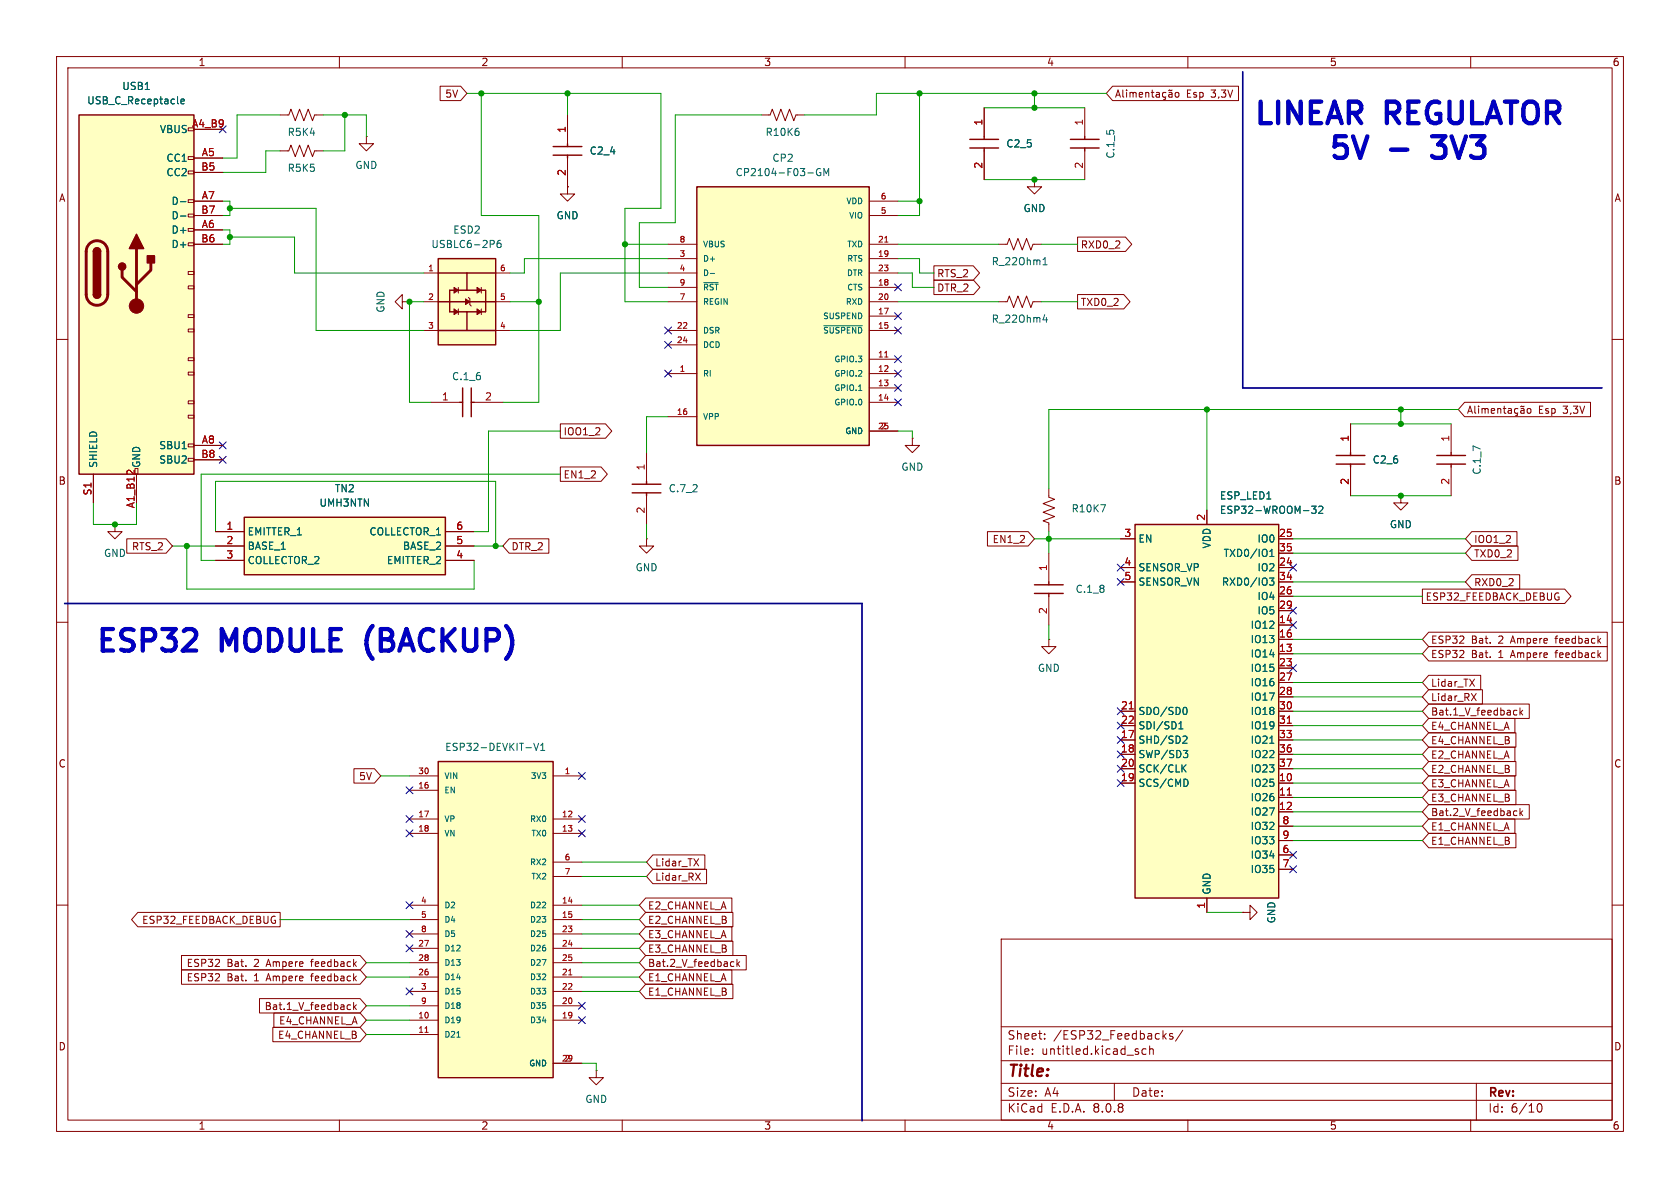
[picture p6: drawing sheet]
<svg xmlns="http://www.w3.org/2000/svg" width="297mm" height="210mm" viewBox="0 0 297 210" stroke-linecap="round" stroke-linejoin="round" font-family="sans-serif">
<g fill="none" stroke="#840000" stroke-width=".18">
<path d="M10 10h277v190h-277zM12 12h273v186h-273zM60 10v2M110 10v2M160 10v2M174 19.1v5M210 10v2M260 10v2M49.5 26.7h1.6l.3-1 .8 2 .8-2 .7 2 .8-2 .7 2 .4-1h1.5M134.6 20.3h1.5l.4-1 .8 2 .7-2 .8 2 .8-2 .7 2 .4-1h1.5M174 26.7v5.1M182.9 31.8v1.2h1.2l-1.2 1.3-1.3-1.3h1.3"/>
<path d="M182.9 31.8h.1M176.5 43.2h1.6l.3-1 .8 2 .8-2 .7 2 .8-2 .7 2 .4-1h1.5M176.5 53.3h1.6l.3-1 .8 2.1 .8-2.1 .7 2.1 .8-2.1 .7 2.1 .4-1.1h1.5M10 60h2M285 60h2M10 110h2M285 110h2M10 160h2M177 166h108v32h-108zM219.7 161.3h1.3v-1.3l1.2 1.3-1.2 1.3v-1.3M219.7 161.3h.1M285 160h2"/>
<path d="M60 198v2M110 198v2M160 198v2M177 194.5h108M177 191.5h108M177 187.5h108M177 181.5h108M182.5 186.3v.1M182.5 185.5v.1M184.7 183.6v.1M184.7 182.8v.1M197 191.5v3"/>
<path d="M201.2 186v.3M202.6 185.5l-.4-.1-.3 .3v.4l.1 .2h.6M203.2 185.5l.3-.1 .3 .1 .1 .9M203.2 184.9v1.5M205.7 183.1l.5 .6M206.2 182.7l-.6 .6M207.3 182.8l-.3-.1-.3 .2 .1 .2 .5 .2v.3h-.6M209.1 182.1l-1.3 2M210 198v2M260 198v2M261 191.5v6.5M271.7 195.7l.2-.5 .2-.1a.81 .81 0 0 1 .6 .6 .81 .81 0 0 1-.3 .8h-.4l-.3-.5"/>
</g>
<path d="M171.4 24.6h5.1M171.4 26.2h5.1M174 24.1v.5M174 26.2v.5" fill="none" stroke="#840000" stroke-width=".25"/>
<path d="M141.2 23.2l.1 .2-.1 .5M184.4 46.8h.7M184.4 56.5h.8M184.5 45.8l.3-.3v1.3M185 56.1v.9" fill="none" stroke="#006464" stroke-width=".18"/>
<path d="M123.2 33h30.5v45.7h-30.5z" fill="#ffffc2"/>
<path d="M97.8 25.9h5.1M97.8 27.4h5.1M100.3 25.4v.5M100.3 27.4v.5M123.2 33h30.5v45.7h-30.5z" fill="none" stroke="#840000" stroke-width=".25"/>
<g fill="none" stroke="#840000" stroke-width=".18">
<path d="M100.3 33v1.3h1.3l-1.3 1.3-1.2-1.3h1.2M100.3 33h.1M100.3 20.3v5.1M100.3 27.9v5.1M153.7 38.1h5M153.7 35.6h5M118.1 58.4h5.1M118.1 50.8h5.1M118.1 45.7h5.1M118.1 53.3h5.1M118.1 43.2h5.1M118.1 48.3h5.1"/>
<path d="M153.7 58.4h5M153.7 55.9h5M153.7 50.8h5M153.7 45.7h5M153.7 53.3h5M153.7 43.2h5M153.7 48.3h5M118.1 66h5.1M118.1 73.7h5.1M118.1 61h5.1M153.7 66h5M153.7 63.5h5"/>
<path d="M153.7 68.6h5M153.7 71.1h5M153.7 76.2h5"/>
</g>
<path d="M156.4 42.8h.6M156.4 63.1h.6" fill="none" stroke="#a90000" stroke-width=".18"/>
<path d="M145.1 29.9a.59 .59 0 0 0-.8 .5 .59 .59 0 0 0 .8 .6v-.5h-.2M145.7 31.1v-1.3l.4 .9 .4-.9v1.3M124.4 50h2.6M125.6 48.3h.7M145.6 57.6h6.9M151.8 69h.6" fill="none" stroke="#006464" stroke-width=".18"/>
<path d="M200.7 92.7h25.4v66.1h-25.4z" fill="#ffffc2"/>
<path d="M81.3 71.1h.5M81.8 68.6v5.1M83.3 71.1h.5M83.3 68.6v5.1M200.7 92.7h25.4v66.1h-25.4z" fill="none" stroke="#840000" stroke-width=".25"/>
<g fill="none" stroke="#840000" stroke-width=".18">
<path d="M64.8 24.1v1.3h1.2l-1.2 1.3-1.3-1.3h1.3M64.8 24.1h.1M76.2 71.1h5.1M83.8 71.1h5.1M161.3 77.5v1.2h1.3l-1.3 1.3-1.3-1.3h1.3M161.3 77.5h.1M198.1 95.3h2.6M213.4 90.2v2.5M226.1 95.3h2.5M226.1 97.8h2.5M247.6 87.6v1.3h1.3l-1.3 1.3-1.2-1.3h1.2M247.6 87.6h.1"/>
<path d="M198.1 100.3h2.6M198.1 102.9h2.6M226.1 115.6h2.5M226.1 110.5h2.5M226.1 113h2.5M226.1 118.1h2.5M226.1 100.3h2.5M226.1 105.4h2.5M226.1 108h2.5M226.1 102.9h2.5M198.1 138.4h2.6M198.1 130.8h2.6"/>
<path d="M198.1 133.4h2.6M198.1 135.9h2.6M198.1 125.7h2.6M198.1 128.3h2.6M226.1 138.4h2.5M226.1 130.8h2.5M226.1 133.4h2.5M226.1 135.9h2.5M226.1 125.7h2.5M226.1 128.3h2.5M226.1 120.7h2.5M226.1 123.2h2.5"/>
<path d="M213.4 158.8v2.5M226.1 141h2.5M226.1 143.5h2.5M226.1 151.1h2.5M226.1 153.7h2.5M226.1 146.1h2.5M226.1 148.6h2.5"/>
</g>
<path d="M199.6 125.3h.8M227.6 127.9h.7M227.6 140.6h.7" fill="none" stroke="#a90000" stroke-width=".18"/>
<g fill="none" stroke="#006464" stroke-width=".18">
<path d="M224.5 98.4h.7M224.5 97.5l.3-.4v1.3M231.9 89.5h.8l-.5 .5 .4 .1v.5l-.2 .1-.5-.1M233.1 89.6l.5-.1 .3 .3-.8 .9h.8M224.4 102.2h.8l-.4 .5 .3 .1v.5l-.1 .1h-.5M208.4 128.8h.7M208.4 127.9l.4-.3v1.2M209.1 135.7l.6 .8M209.2 132.7h.8l-.4 .4 .3 .2 .1 .4-.3 .2h-.3M209.3 130.1l.4 .1 .2 .3-.8 .9h.8M209.4 125a.68 .68 0 0 1 .5 .7 .68 .68 0 0 1-.5 .6M209.7 135.2l-.8 .7"/>
<path d="M209.8 137.8l.2 .5-.2 .6M224.5 131.4h.7"/>
</g>
<path d="M14 20.3h20.3v63.5h-20.3z" fill="#ffffc2"/>
<g fill="none" stroke="#840000" stroke-width=".18">
<path d="M33.3 37.8h1v.6h-1zM33.3 35.3h1v.5h-1zM33.3 30.2h1v.5h-1zM33.3 27.7h1v.5h-1zM34.3 22.9h5.1M34.3 27.9h5.1M34.3 35.6h5.1M34.3 30.5h5.1M34.3 38.1h5.1M33.3 58.2h1v.5h-1zM33.3 55.6h1v.5h-1zM33.3 50.5h1v.6h-1z"/>
<path d="M33.3 48h1v.5h-1zM33.3 42.9h1v.5h-1zM33.3 40.4h1v.5h-1zM34.3 40.6h5.1M34.3 43.2h5.1M33.3 78.5h1v.5h-1zM33.3 73.4h1v.5h-1zM33.3 70.9h1v.5h-1zM33.3 65.8h1v.5h-1zM33.3 63.2h1v.6h-1zM34.3 78.7h5.1M16.5 83.8v5.1"/>
<path d="M23.9 82.8h.5v1h-.5zM24.1 83.8v5.1M33.3 81h1v.5h-1zM34.3 81.3h5.1M185.4 97.8v5.1M185.4 105.4v5.1"/>
</g>
<path d="M14 20.3h20.3v63.5h-20.3zM16.5 52.1a.64 .64 0 0 0 .6 .6 .64 .64 0 0 0 .7-.6M16.5 44.5a.64 .64 0 0 1 .6-.7 .64 .64 0 0 1 .7 .7M182.9 103.4h5.1M182.9 104.9h5.1M185.4 102.9v.5M185.4 104.9v.5" fill="none" stroke="#840000" stroke-width=".25"/>
<path d="M15.8 43.1a1.9 1.9 0 0 1 2.1-.4 1.9 1.9 0 0 1 1.1 1.8v7.6a1.91 1.91 0 0 1-1.9 1.9 1.91 1.91 0 0 1-1.9-1.9v-7.8l.2-.6zM21.6 47.8v1.2l2.5 2.6M24.1 43.9v10.2M26.7 46.5v1.3l-2.6 2.5" fill="none" stroke="#840000" stroke-width=".51"/>
<g fill="#840000" stroke="#840000" stroke-width=".25">
<path d="M16.5 52.1h1.3a.64 .64 0 0 1-.7 .6 .64 .64 0 0 1-.6-.6z"/>
<path d="M16.5 44.5h1.3v7.6h-1.3z"/>
<path d="M16.7 44a.64 .64 0 0 1 .7-.1 .64 .64 0 0 1 .4 .6h-1.3z"/>
<path d="M24.1 41.4l1.3 2.5h-2.5z"/>
<path d="M26 45.2h1.3v1.3h-1.3z"/>
<circle cx="21.6" cy="47.1" r=".63"/>
</g>
<circle cx="24.1" cy="54.1" r="1.27" fill="#840000" stroke="#840000" stroke-width=".18"/>
<path d="M32 17.9l.6-.1-.1-.2-.3-.1-.2 .2 .1 .6h.4M31.9 35.7h1M31.9 38.2h1" fill="none" stroke="#006464" stroke-width=".18"/>
<path d="M77.5 45.7h10.1v15.3h-10.1z" fill="#ffffc2"/>
<path d="M77.5 45.7h10.1v15.3h-10.1zM77.5 58.4h10.1M77.5 48.3h10.1M77.5 53.3h10.1M79.5 51.3h6.4v3.8h-6.4zM82.5 48.3v3M82.5 55.1v3.3" fill="none" stroke="#840000" stroke-width=".25"/>
<g fill="none" stroke="#840000" stroke-width=".18">
<path d="M74.9 48.3h2.6M74.9 53.3h2.6M74.9 58.4h2.6M81 50.8v1M81 54.6v1M82.8 52.6l.3 .2v1l.2 .3M85.1 50.8v1M85.1 54.6v1M87.6 48.3h2.6M87.6 53.3h2.6M87.6 58.4h2.6M20.3 92.7v1.3h1.3l-1.3 1.3-1.3-1.3h1.3"/>
<path d="M20.3 92.7h.1"/>
</g>
<g fill="#840000" stroke="#840000" stroke-width=".18">
<path d="M80.3 54.6l.7 .5-.7 .5z"/>
<path d="M80.3 50.8l.7 .5-.7 .5z"/>
<path d="M82.3 52.8l.8 .5-.8 .5z"/>
<path d="M84.3 54.6l.8 .5-.8 .5z"/>
<path d="M84.3 50.8l.8 .5-.8 .5z"/>
</g>
<path d="M87.3 42.6l.1 .1-.1 .4M88.5 42.5l-.4 .1a.86 .86 0 0 0 0 1.2l.4-.2 .1-.4-.2-.2h-.4l-.1 .2" fill="none" stroke="#006464" stroke-width=".18"/>
<path d="M43.2 91.4h35.5v10.2h-35.5z" fill="#ffffc2"/>
<path d="M189.2 24.6h5.1M189.2 26.2h5.1M191.8 24.1v.5M191.8 26.2v.5M43.2 91.4h35.5v10.2h-35.5zM111.8 85.6h5M111.8 87.1h5M114.3 85.1v.5M114.3 87.1v.5" fill="none" stroke="#840000" stroke-width=".25"/>
<g fill="none" stroke="#840000" stroke-width=".18">
<path d="M191.8 19.1v5M49.5 20.3h1.6l.3-1 .8 2 .8-2 .7 2 .8-2 .7 2 .4-1h1.5M191.8 26.7v5.1M71.1 53.3v-1.2l-1.3 1.2 1.3 1.3v-1.3h1.3M72.4 53.3h.1M38.1 94h5.1M38.1 96.5h5.1M38.1 99.1h5.1M78.7 94h5.1M78.7 96.5h5.1M78.7 99.1h5.1M114.3 95.3v1.2h1.3l-1.3 1.3-1.3-1.3h1.3"/>
<path d="M114.3 95.3h.1M114.3 80v5.1M114.3 87.6v5.1M185.4 86.4v1.5l1 .4-2 .7 2 .8-2 .8 2 .7-2 .8 1 .4v1.5M185.4 113v1.3h1.3l-1.3 1.3-1.3-1.3h1.3M185.4 113h.1"/>
</g>
<path d="M194.6 89.2h.8l-.5 1.3" fill="none" stroke="#006464" stroke-width=".18"/>
<path d="M77.5 134.6h20.3v55.9h-20.3z" fill="#ffffc2"/>
<path d="M236.2 80.5h5.1M236.2 82h5.1M238.8 80v.5M238.8 82v.6M254 80.5h5.1M254 82h5.1M256.5 80v.5M256.5 82v.6M77.5 134.6h20.3v55.9h-20.3z" fill="none" stroke="#840000" stroke-width=".25"/>
<g fill="none" stroke="#840000" stroke-width=".18">
<path d="M77.8 15.2h3.6l1.1 1.3-1.1 1.3h-3.6zM174 19.1v5M196.7 15.2h22.2v2.6h-22.2l-1.1-1.3zM197.2 17.2l.5-1.3 .4 1.3M197.4 16.8h.6M198.5 15.9v1.1l.2 .2M199.2 15.9v.1M199.2 16.3v.9M199.8 16.3v.9M199.8 16.5l.3-.2 .2 .2M200.3 16.5l.2-.2 .3 .1 .1 .8M200.3 16.5v.7"/>
<path d="M201.4 16.8l.6-.2-.1-.2-.3-.1-.2 .2 .1 .6h.4M202.6 16.5l.1-.2 .3 .1 .1 .8M202.6 16.3v.9M203.5 16.3h.5M203.7 15.9v1.1l.3 .2M204.4 16.4h.5l.1 .8M205 16.6l-.5 .1-.1 .2 .1 .3 .5-.1M205.9 17.2l.2 .2-.1 .1-.3 .1M206.1 16.4l-.3-.1-.3 .3 .1 .5h.5M206.7 16.4h.4l.1 .8M207.2 16.6l-.4 .1-.2 .2 .2 .3 .4-.1M207.2 15.9l-.6 .1"/>
<path d="M207.8 16.5l.2-.2 .4 .2v.4l-.1 .2-.3 .1-.2-.1zM214.1 15.9h.8l-.4 .5 .3 .1v.6l-.2 .1-.5-.1M215.5 17.1l-.1 .3M215.9 15.9h.8l-.4 .5 .3 .1v.6l-.1 .1-.6-.1M217.1 15.9l.4 1.3 .4-1.3M34.3 22.9h5.1M34.3 27.9h5.1M34.3 35.6h5.1M34.3 30.5h5.1M34.3 38.1h5.1M100.3 33h.1M100.3 20.3v5.1"/>
<path d="M100.3 27.9v5.1M174 26.7v5.1M182.9 31.8h.1M34.3 40.6h5.1M34.3 43.2h5.1M165.1 47h7l1.1 1.3-1.1 1.2h-7zM165.1 49.5h7l1.1 1.3-1.1 1.3h-7zM190.5 52.1h8.2l1.1 1.2-1.1 1.3h-8.2zM190.5 41.9h8.5l1.1 1.3-1.1 1.3h-8.5zM34.3 78.7h5.1M99.1 74.9h7.9l1.2 1.3-1.2 1.3h-7.9zM238.8 74.9v5.1"/>
<path d="M256.5 74.9v5.1M258.9 71.1h22.3v2.6h-22.3l-1.1-1.3zM259.5 73.1l.4-1.3 .4 1.3M259.6 72.7h.6M260.7 71.8v1.1l.2 .2M261.4 71.8v.1M261.4 72.2v.9M262 72.2v.9M262 72.3l.4-.1 .1 .2M262.5 72.4l.2-.2 .3 .1 .1 .8M262.5 72.4v.7M263.6 72.6l.6-.1v-.2l-.4-.1-.2 .2 .1 .6h.5"/>
<path d="M264.8 72.3l.2-.1 .3 .1v.8M264.8 72.2v.9M265.7 72.2h.5M265.9 71.8v1.1l.3 .2M266.7 72.3h.4l.1 .8M267.2 72.5l-.4 .1-.2 .2 .2 .3 .4-.1M268.1 73.1l.2 .2-.1 .1-.3 .1M268.3 72.3l-.3-.1-.3 .3 .2 .5h.4M268.9 72.3h.5v.8M269.4 72.5l-.4 .1-.2 .2 .2 .3 .4-.1M269.4 71.8l-.6 .1M270 72.3l.2-.1 .4 .1v.5l-.1 .2-.3 .1-.2-.2z"/>
<path d="M276.3 71.8h.8l-.4 .5 .4 .1v.5l-.2 .2-.6-.2M277.7 73l-.1 .2M278.1 71.8h.8l-.4 .5 .4 .1v.5l-.2 .2-.6-.2M279.3 71.8l.4 1.3 .4-1.3M16.5 83.8v5.1M22.4 95.2h7l1.1 1.3-1.1 1.3h-7zM24.1 83.8v5.1M34.3 81.3h5.1M38.1 94h5.1M38.1 96.5h5.1M38.1 99.1h5.1M78.7 94h5.1"/>
<path d="M78.7 96.5h5.1M78.7 99.1h5.1M90 95.2h7v2.6h-7l-1.1-1.3zM99.1 82.5h7.2l1.1 1.3-1.1 1.3h-7.2zM174.6 94h7.2l1.1 1.3-1.1 1.2h-7.2zM198.1 95.3h2.6M213.4 90.2v2.5M226.1 95.3h2.5M226.1 97.8h2.5M238.8 82.6v5M247.6 87.6h.1M256.5 82.6v5"/>
<path d="M260.2 96.5h8.2v2.6h-8.2l-1.1-1.3zM260.2 94h8v2.5h-8l-1.1-1.2zM198.1 100.3h2.6M198.1 102.9h2.6M226.1 115.6h2.5M226.1 110.5h2.5M226.1 113h2.5M226.1 118.1h2.5M226.1 100.3h2.5M226.1 105.4h2.5M226.1 108h2.5M226.1 102.9h2.5"/>
<path d="M251.5 104.1h25.1l1.1 1.3-1.1 1.3h-25.1zM252.6 114.3h31.5v2.5h-31.5l-1.1-1.2zM252.6 119.4h9.2v2.5h-9.2l-1.1-1.2zM252.6 111.8h31.5v2.5h-31.5l-1.1-1.3zM260.2 101.6h8.5v2.5h-8.5l-1.1-1.2zM62.6 135.9h3.6l1.1 1.3-1.1 1.2h-3.6zM72.4 137.2h5.1M72.4 139.7h5.1M97.8 137.2h5.1M198.1 138.4h2.6M198.1 130.8h2.6M198.1 133.4h2.6"/>
<path d="M198.1 135.9h2.6M198.1 125.7h2.6M198.1 128.3h2.6M226.1 138.4h2.5M226.1 130.8h2.5M226.1 133.4h2.5M226.1 135.9h2.5M226.1 125.7h2.5M226.1 128.3h2.5M226.1 120.7h2.5M226.1 123.2h2.5M252.6 132.1h15.2v2.5h-15.2l-1.1-1.2z"/>
<path d="M252.6 129.5h15.4v2.6h-15.4l-1.1-1.3zM252.6 127h15.2v2.5h-15.2l-1.1-1.2zM252.6 121.9h9.5v2.6h-9.5l-1.1-1.3zM252.6 124.5h17.8v2.5h-17.8l-1.1-1.3zM252.6 137.2h15.2v2.5h-15.2l-1.1-1.3zM252.6 139.7h15.4v2.5h-15.4l-1.1-1.2zM252.6 134.6h15.4v2.6h-15.4l-1.1-1.3zM259.8 120.1l.9 1.2M260.1 122.6l.9 1.3M260.7 120.1l-.9 1.2M261 122.6l-.9 1.3M267.8 125.6h.4"/>
<path d="M268.2 126.3l-.4 .1M268.7 125.1v1.3M268.8 125.9l.4 .5M269.2 125.6l-.5 .4M72.4 144.8h5.1M72.4 147.3h5.1M97.8 144.8h5.1M97.8 147.3h5.1M97.8 152.4h5.1M97.8 154.9h5.1M114.1 158.7h15.3v2.6h-15.3l-1.1-1.3zM115.4 153.7h9.5v2.5h-9.5l-1.1-1.3z"/>
<path d="M115.4 151.1h9.2v2.6h-9.2l-1.1-1.3zM122.7 151.8l.8 1.3M123 154.3l.8 1.3M123.5 151.8l-.8 1.3M123.8 154.3l-.8 1.3M213.4 158.8v2.5M226.1 141h2.5M226.1 143.5h2.5M226.1 151.1h2.5M226.1 153.7h2.5M226.1 146.1h2.5M226.1 148.6h2.5"/>
<path d="M252.6 144.8h15.2v2.5h-15.2l-1.1-1.2zM252.6 147.3h15.4v2.6h-15.4l-1.1-1.3zM252.6 142.2h17.8v2.6h-17.8l-1.1-1.3zM267.8 143.3l.4 .1M268.2 144.1l-.4 .1M268.7 142.9v1.3M268.8 143.7l.4 .5M269.2 143.3l-.5 .5M24.4 161.3h25.1v2.5h-25.1l-1.1-1.2zM32.1 171.4h31.6l1.1 1.3-1.1 1.3h-31.6zM32.1 168.9h31.6l1.1 1.3-1.1 1.3h-31.6zM45.9 176.5h17.8l1.1 1.3-1.1 1.3h-17.8z"/>
<path d="M48.4 179.1h15.3l1.1 1.2-1.1 1.3h-15.3zM61.6 177.6l.4 .1M62 178.4l-.4 .1M62.5 177.2v1.3M62.6 178l.4 .5M63 177.6l-.5 .5M72.4 160h5.1M72.4 162.6h5.1M72.4 177.8h5.1M72.4 172.7h5.1M72.4 175.3h5.1M72.4 165.1h5.1"/>
<path d="M72.4 167.6h5.1M72.4 170.2h5.1M97.8 160h5.1M97.8 162.6h5.1M97.8 177.8h5.1M97.8 172.7h5.1M97.8 175.3h5.1M97.8 165.1h5.1M97.8 167.6h5.1M97.8 170.2h5.1M114.1 166.4h15.5v2.5h-15.5l-1.1-1.3zM114.1 171.4h15.3v2.6h-15.3l-1.1-1.3z"/>
<path d="M114.1 174h15.5v2.5h-15.5l-1.1-1.2zM114.1 168.9h17.8v2.6h-17.8l-1.1-1.3zM114.1 163.8h15.3v2.6h-15.3l-1.1-1.3zM114.1 161.3h15.5v2.5h-15.5l-1.1-1.2zM129.4 170l.3 .1M129.7 170.8l-.3 .1M130.3 169.6v1.3M130.4 170.4l.4 .5M130.8 170l-.5 .5M219.7 161.3h.1M48.2 181.6h15.5l1.1 1.3-1.1 1.3h-15.5zM72.4 180.3h5.1"/>
<path d="M72.4 182.9h5.1M97.8 180.3h5.1M97.8 188h5.1M105.4 189.2v1.3h1.3l-1.3 1.3-1.3-1.3h1.3M105.4 189.2h.1"/>
</g>
<g fill="none" stroke="#006464" stroke-width=".18">
<path d="M32 17.9l.6-.1-.1-.2-.3-.1-.2 .2 .1 .6h.4M31.9 35.7h1M31.9 38.2h1M224.5 98.4h.7M224.5 97.5l.3-.4v1.3M231.9 89.5h.8l-.5 .5 .4 .1v.5l-.2 .1-.5-.1M233.1 89.6l.5-.1 .3 .3-.8 .9h.8M224.4 102.2h.8l-.4 .5 .3 .1v.5l-.1 .1h-.5M94.4 131.4l.4 1.3 .4-1.3M95.6 132.7h.7M95.6 131.8l.3-.4v1.3M208.4 128.8h.7"/>
<path d="M208.4 127.9l.4-.3v1.2M209.1 135.7l.6 .8M209.2 132.7h.8l-.4 .4 .3 .2 .1 .4-.3 .2h-.3M209.3 130.1l.4 .1 .2 .3-.8 .9h.8M209.4 125a.68 .68 0 0 1 .5 .7 .68 .68 0 0 1-.5 .6M209.7 135.2l-.8 .7M209.8 137.8l.2 .5-.2 .6M224.5 131.4h.7M80.8 183.3h.5"/>
</g>
<path d="M199.6 125.3h.8M227.6 127.9h.7M227.6 140.6h.7M100.5 172.3h.6M75.1 182.5h.6" fill="none" stroke="#a90000" stroke-width=".18"/>
<path d="M245.9 26.5h2.9M253.2 27.5l.1 .2M32.3 115h2.4M34.5 111.6l.2 .3-.2 .9" fill="none" stroke="#0000c2" stroke-width=".76"/>
<path d="M219.7 12.7v55.9h63.5M11.4 106.7h141v91.4" fill="none" stroke="#000084" stroke-width=".3"/>
<g fill="none" stroke="#009600" stroke-width=".18">
<path d="M82.5 16.5h34.3v20.3h-6.3v16.5h7.6M85.1 16.5v21.6h10.1v33h-6.3M100.3 16.5v3.8M162.6 16.5v21.6h-3.9M174 19.1h17.8M182.9 16.5v2.6M195.6 16.5h-40.7v3.8h-12.7M39.4 35.6h1.2v2.5h-1.2M40.6 36.8h15.3v21.6h19M49.5 26.7h-2.5v3.8h-7.6M49.5 20.3h-7.6v7.6h-2.5M57.1 20.3h7.7v3.8"/>
<path d="M61 20.3v6.4h-3.9M134.6 20.3h-15.2v19.1h-6.4v11.4h5.1M158.7 35.6h3.9M174 31.8h17.8M39.4 40.6h1.2v2.6h-1.2M40.6 41.9h11.5v6.4h22.8M74.9 53.3h-2.5v17.8h3.8M90.2 53.3h5M110.5 43.2h7.6M118.1 48.3h-19v10.1h-8.9M118.1 45.7h-25.4v2.6h-2.5M158.7 43.2h17.8"/>
<path d="M158.7 48.3h2.6v2.5h3.8M158.7 45.7h3.9v2.6h2.5M158.7 53.3h17.8M184.1 43.2h6.4M184.1 53.3h6.4M99.1 76.2h-12.7v17.8h-2.6M118.1 73.7h-3.8v6.3M158.7 76.2h2.6v1.3M213.4 72.4v17.8M238.8 74.9h17.7M247.6 72.4v2.5M257.8 72.4h-72.4v14"/>
<path d="M16.5 88.9v3.8h7.6v-3.8M30.5 96.5h7.6M33 96.5v7.6h50.8v-5M38.1 94v-8.9h49.5v11.4M83.8 96.5h5.1M99.1 83.8h-63.5v15.3h2.5M114.3 92.7v2.6M182.9 95.3h15.2M185.4 94v3.8M228.6 95.3h30.5M228.6 97.8h30.5M238.8 87.6h17.7"/>
<path d="M185.4 110.5v2.5M228.6 105.4h22.9M228.6 102.9h30.5M228.6 115.6h22.9M228.6 113h22.9M67.3 137.2h5.1M228.6 135.9h22.9M228.6 133.4h22.9M228.6 125.7h22.9M228.6 130.8h22.9M228.6 128.3h22.9M228.6 138.4h22.9"/>
<path d="M228.6 123.2h22.9M228.6 120.7h22.9M102.9 154.9h11.4M102.9 152.4h11.4M228.6 148.6h22.9M228.6 146.1h22.9M228.6 141h22.9M228.6 143.5h22.9M49.5 162.6h22.9M64.8 172.7h7.6M64.8 177.8h7.6M64.8 170.2h7.6"/>
<path d="M102.9 165.1h10.1M102.9 160h10.1M102.9 162.6h10.1M102.9 172.7h10.1M102.9 175.3h10.1M102.9 170.2h10.1M102.9 167.6h10.1M213.4 161.3h6.3M64.8 182.9h7.6M64.8 180.3h7.6M102.9 188h2.5v1.2"/>
</g>
<g fill="none" stroke="#000084" stroke-width=".18">
<path d="M38.8 22.3l1.2 1.2M40 22.3l-1.2 1.2M117.5 57.8l1.2 1.2M118.7 57.8l-1.2 1.2M158.1 57.8l1.3 1.2M158.1 55.3l1.3 1.2M158.1 50.2l1.3 1.2M159.4 57.8l-1.3 1.2M159.4 55.3l-1.3 1.2M159.4 50.2l-1.3 1.2M38.8 78.1l1.2 1.2M40 78.1l-1.2 1.2"/>
<path d="M117.5 65.4l1.2 1.2M117.5 60.4l1.2 1.2M118.7 65.4l-1.2 1.2M118.7 60.4l-1.2 1.2M158.1 70.5l1.3 1.2M158.1 62.9l1.3 1.2M158.1 68l1.3 1.2M158.1 65.4l1.3 1.2M159.4 70.5l-1.3 1.2M159.4 62.9l-1.3 1.2M159.4 68l-1.3 1.2M159.4 65.4l-1.3 1.2"/>
<path d="M38.8 80.7l1.2 1.2M40 80.7l-1.2 1.2M197.5 99.7l1.2 1.2M198.7 99.7l-1.2 1.2M228 99.7l1.2 1.2M229.2 99.7l-1.2 1.2M197.5 102.3l1.2 1.2M198.7 102.3l-1.2 1.2M228 107.3l1.2 1.3M228 109.9l1.2 1.2M228 117.5l1.2 1.2M229.2 107.3l-1.2 1.3"/>
<path d="M229.2 109.9l-1.2 1.2M229.2 117.5l-1.2 1.2M71.8 139.1l1.2 1.2M73 139.1l-1.2 1.2M102.3 136.6l1.2 1.2M103.5 136.6l-1.2 1.2M197.5 125.1l1.2 1.2M197.5 130.2l1.2 1.2M197.5 137.8l1.2 1.2M197.5 127.7l1.2 1.2M197.5 132.7l1.2 1.3M197.5 135.3l1.2 1.2"/>
<path d="M198.7 137.8l-1.2 1.2M198.7 130.2l-1.2 1.2M198.7 125.1l-1.2 1.2M198.7 127.7l-1.2 1.2M198.7 132.7l-1.2 1.3M198.7 135.3l-1.2 1.2M71.8 144.2l1.2 1.2M71.8 146.7l1.2 1.2M71.8 159.4l1.2 1.2M73 144.2l-1.2 1.2M73 146.7l-1.2 1.2M73 159.4l-1.2 1.2"/>
<path d="M102.3 146.7l1.2 1.2M102.3 144.2l1.2 1.2M103.5 146.7l-1.2 1.2M103.5 144.2l-1.2 1.2M228 153.1l1.2 1.2M228 150.5l1.2 1.2M229.2 153.1l-1.2 1.2M229.2 150.5l-1.2 1.2M71.8 167l1.2 1.2M71.8 164.5l1.2 1.2M71.8 174.7l1.2 1.2M73 167l-1.2 1.2"/>
<path d="M73 164.5l-1.2 1.2M73 174.7l-1.2 1.2M102.3 179.7l1.2 1.2M102.3 177.2l1.2 1.2M103.5 179.7l-1.2 1.2M103.5 177.2l-1.2 1.2"/>
</g>
<g fill="#009600" stroke="#009600" stroke-width=".18">
<circle cx="33" cy="96.5" r=".46"/>
<circle cx="20.3" cy="92.7" r=".46"/>
<circle cx="87.6" cy="96.5" r=".46"/>
<circle cx="182.9" cy="19.1" r=".46"/>
<circle cx="182.9" cy="16.5" r=".46"/>
<circle cx="182.9" cy="31.8" r=".46"/>
<circle cx="213.4" cy="72.4" r=".46"/>
<circle cx="185.4" cy="95.3" r=".46"/>
<circle cx="40.6" cy="36.8" r=".46"/>
<circle cx="40.6" cy="41.9" r=".46"/>
<circle cx="100.3" cy="16.5" r=".46"/>
<circle cx="85.1" cy="16.5" r=".46"/>
<circle cx="95.2" cy="53.3" r=".46"/>
<circle cx="110.5" cy="43.2" r=".46"/>
<circle cx="72.4" cy="53.3" r=".46"/>
<circle cx="61" cy="20.3" r=".46"/>
<circle cx="162.6" cy="35.6" r=".46"/>
<circle cx="162.6" cy="16.5" r=".46"/>
<circle cx="247.6" cy="72.4" r=".46"/>
<circle cx="247.6" cy="74.9" r=".46"/>
<circle cx="247.6" cy="87.6" r=".46"/>
</g>
<g font-size="5.3" fill="#0000c2">
<text x="221.2" y="23.1">LINEAR</text>
<text x="245" y="23.1">REGULATOR</text>
<text x="234.4" y="29.2">5V</text>
<text x="254.9" y="29.2">3V3</text>
<text x="16.5" y="116.3">ESP32</text>
<text x="39.1" y="116.3">MODULE</text>
<text x="66.2" y="116.3">(BACKUP)</text>
</g>
<text font-size="2.8" fill="#840000" x="178" y="190.9">Title:</text>
<g font-size="2.1" fill="#840000">
<text x="178" y="184">Sheet:</text>
<text x="186.2" y="184">/ESP32_Feedbacks/</text>
<text x="178" y="186.7">File:</text>
<text x="184.1" y="186.7">untitled.kicad_sch</text>
<text x="178" y="196.9">KiCad</text>
<text x="178" y="194.1">Size:</text>
<text x="184.7" y="194.1">A4</text>
<text x="185.7" y="196.9">E.D.A.</text>
<text x="193.3" y="196.9">8.0.8</text>
<text x="200" y="194.1">Date:</text>
<text x="263" y="194.3">Rev:</text>
<text x="263" y="196.9">Id:</text>
<text x="267.1" y="196.9">6/10</text>
</g>
<g font-size="1.8" fill="#840000">
<text x="35" y="11.9">1</text>
<text x="85" y="11.9">2</text>
<text x="135" y="11.9">3</text>
<text x="185" y="11.9">4</text>
<text x="235" y="11.9">5</text>
<text x="285" y="11.9">6</text>
<text x="78.6" y="17.5">5V</text>
<text x="209.7" y="17.5">Esp</text>
<text x="10.3" y="35.9">A</text>
<text x="285.3" y="35.9">A</text>
<text x="191" y="44.1">RXD0_2</text>
<text x="165.6" y="49.2">RTS_2</text>
<text x="165.6" y="51.8">DTR_2</text>
<text x="191" y="54.3">TXD0_2</text>
<text x="99.5" y="77.2">IOO1_2</text>
<text x="272" y="73.3">Esp</text>
<text x="10.3" y="85.9">B</text>
<text x="99.5" y="84.8">EN1_2</text>
<text x="285.3" y="85.9">B</text>
<text x="23.2" y="97.5">RTS_2</text>
<text x="90.3" y="97.5">DTR_2</text>
<text x="175.4" y="96.2">EN1_2</text>
<text x="260.5" y="98.7">TXD0_2</text>
<text x="260.5" y="96.2">IOO1_2</text>
<text x="251.9" y="106.4">ESP32_FEEDBACK_DEBUG</text>
<text x="260.5" y="103.8">RXD0_2</text>
<text x="252.9" y="114">ESP32</text>
<text x="260.1" y="114">Bat.</text>
<text x="265" y="114">2</text>
<text x="267.4" y="114">Ampere</text>
<text x="275.5" y="114">feedback</text>
<text x="252.9" y="116.5">ESP32</text>
<text x="260.1" y="116.5">Bat.</text>
<text x="265" y="116.5">1</text>
<text x="267.4" y="116.5">Ampere</text>
<text x="275.5" y="116.5">feedback</text>
<text x="252.9" y="124.1">Lidar_RX</text>
<text x="252.9" y="121.6">Lidar_TX</text>
<text x="252.9" y="131.8">E4_CHANNEL_B</text>
<text x="252.9" y="129.2">E4_CHANNEL_A</text>
<text x="252.9" y="126.7">Bat.1_V_feedback</text>
<text x="10.3" y="135.9">C</text>
<text x="252.9" y="134.3">E2_CHANNEL_A</text>
<text x="252.9" y="136.8">E2_CHANNEL_B</text>
<text x="285.3" y="135.9">C</text>
<text x="63.4" y="138.1">5V</text>
<text x="252.9" y="139.4">E3_CHANNEL_A</text>
<text x="252.9" y="141.9">E3_CHANNEL_B</text>
<text x="252.9" y="147">E1_CHANNEL_A</text>
<text x="252.9" y="149.5">E1_CHANNEL_B</text>
<text x="252.9" y="144.5">Bat.2_V_feedback</text>
<text x="115.7" y="155.9">Lidar_RX</text>
<text x="115.7" y="153.4">Lidar_TX</text>
<text x="114.5" y="161">E2_CHANNEL_A</text>
<text x="25" y="163.5">ESP32_FEEDBACK_DEBUG</text>
<text x="114.5" y="166.1">E3_CHANNEL_A</text>
<text x="114.5" y="163.5">E2_CHANNEL_B</text>
<text x="32.9" y="173.7">ESP32</text>
<text x="32.9" y="171.1">ESP32</text>
<text x="40.1" y="173.7">Bat.</text>
<text x="40.1" y="171.1">Bat.</text>
<text x="45" y="173.7">1</text>
<text x="45" y="171.1">2</text>
<text x="47.4" y="173.7">Ampere</text>
<text x="47.4" y="171.1">Ampere</text>
<text x="55.5" y="173.7">feedback</text>
<text x="55.5" y="171.1">feedback</text>
<text x="114.5" y="168.6">E3_CHANNEL_B</text>
<text x="114.5" y="173.7">E1_CHANNEL_A</text>
<text x="114.5" y="171.1">Bat.2_V_feedback</text>
<text x="46.7" y="178.8">Bat.1_V_feedback</text>
<text x="114.5" y="176.2">E1_CHANNEL_B</text>
<text x="10.3" y="185.9">D</text>
<text x="49" y="183.8">E4_CHANNEL_B</text>
<text x="49.2" y="181.3">E4_CHANNEL_A</text>
<text x="285.3" y="185.9">D</text>
<text x="35" y="199.9">1</text>
<text x="85" y="199.9">2</text>
<text x="135" y="199.9">3</text>
<text x="185" y="199.9">4</text>
<text x="235" y="199.9">5</text>
<text x="285" y="199.9">6</text>
</g>
<g font-size="1.8" fill="#006464">
<text x="21.5" y="16.1">USB1</text>
<text x="15.3" y="18.6">USB_C_Receptacle</text>
<text x="28.2" y="23.7">VBUS</text>
<text x="29.3" y="28.8">CC1</text>
<text x="50.8" y="24.2">R5K4</text>
<text x="104.1" y="27.5">C2_4</text>
<text x="135.2" y="24.2">R10K6</text>
<text x="136.5" y="28.8">CP2</text>
<text x="177.8" y="26.3">C2_5</text>
<text x="197.2" y="28.1" transform="rotate(-90 197.2 28.1)">C.1_5</text>
<text x="29.3" y="31.3">CC2</text>
<text x="50.8" y="30.6">R5K5</text>
<text x="62.7" y="30.1">GND</text>
<text x="130" y="31.3">CP2104-F03-GM</text>
<text x="30.2" y="41.5">D+</text>
<text x="30.2" y="36.4">D-</text>
<text x="30.2" y="39">D-</text>
<text x="80" y="41.5">ESD2</text>
<text x="98.3" y="39">GND</text>
<text x="180.8" y="37.7">GND</text>
<text x="30.2" y="44">D+</text>
<text x="76.2" y="44">USBLC6-2P6</text>
<text x="175.2" y="47.1">R_22Ohm1</text>
<text x="68.2" y="55.4" transform="rotate(-90 68.2 55.4)">GND</text>
<text x="175.2" y="57.3">R_22Ohm4</text>
<text x="79.8" y="67.4">C.1_6</text>
<text x="17.4" y="82.8" transform="rotate(-90 17.4 82.8)">SHIELD</text>
<text x="25" y="82.8" transform="rotate(-90 25 82.8)">GND</text>
<text x="28.1" y="79.6">SBU1</text>
<text x="28.1" y="82.1">SBU2</text>
<text x="159.3" y="83.4">GND</text>
<text x="242.6" y="82.1">C2_6</text>
<text x="56.4" y="89.8">UMH3NTN</text>
<text x="59.1" y="87.2">TN2</text>
<text x="118.1" y="87.2">C.7_2</text>
<text x="215.6" y="88.5">ESP_LED1</text>
<text x="262" y="84" transform="rotate(-90 262 84)">C.1_7</text>
<text x="43.7" y="94.8">EMITTER_1</text>
<text x="65.2" y="94.8">COLLECTOR_1</text>
<text x="189.3" y="90.8">R10K7</text>
<text x="215.6" y="91">ESP32-WROOM-32</text>
<text x="245.6" y="93.6">GND</text>
<text x="18.3" y="98.7">GND</text>
<text x="43.7" y="97.4">BASE_1</text>
<text x="43.7" y="99.9">COLLECTOR_2</text>
<text x="68.3" y="99.9">EMITTER_2</text>
<text x="71.1" y="97.4">BASE_2</text>
<text x="112.3" y="101.2">GND</text>
<text x="201.2" y="96.1">EN</text>
<text x="201.2" y="101.2">SENSOR_VP</text>
<text x="214.2" y="97" transform="rotate(-90 214.2 97)">VDD</text>
<text x="216.2" y="98.7">TXD0/IO1</text>
<text x="222.2" y="101.2">IO2</text>
<text x="222.2" y="96.1">IO0</text>
<text x="190.1" y="105">C.1_8</text>
<text x="201.2" y="103.7">SENSOR_VN</text>
<text x="215.9" y="103.7">RXD0/IO3</text>
<text x="222.2" y="106.3">IO4</text>
<text x="221" y="111.4">IO12</text>
<text x="221" y="113.9">IO13</text>
<text x="222.2" y="108.8">IO5</text>
<text x="183.4" y="119">GND</text>
<text x="221" y="116.4">IO14</text>
<text x="221" y="119">IO15</text>
<text x="221" y="121.5">IO16</text>
<text x="221" y="124.1">IO17</text>
<text x="201.2" y="131.7">SHD/SD2</text>
<text x="201.2" y="126.6">SDO/SD0</text>
<text x="201.2" y="129.1">SDI/SD1</text>
<text x="221" y="126.6">IO18</text>
<text x="221" y="129.1">IO19</text>
<text x="221" y="131.7">IO21</text>
<text x="78.6" y="132.9">ESP32-DEVKIT-V1</text>
<text x="201.2" y="134.2">SWP/SD3</text>
<text x="201.2" y="136.8">SCK/CLK</text>
<text x="221" y="134.2">IO22</text>
<text x="221" y="136.8">IO23</text>
<text x="201.2" y="139.3">SCS/CMD</text>
<text x="221" y="139.3">IO25</text>
<text x="221" y="141.8">IO26</text>
<text x="221" y="144.4">IO27</text>
<text x="221" y="146.9">IO32</text>
<text x="221" y="149.5">IO33</text>
<text x="221" y="152">IO34</text>
<text x="221" y="154.5">IO35</text>
<text x="214.2" y="158.2" transform="rotate(-90 214.2 158.2)">GND</text>
<text x="225.7" y="163.3" transform="rotate(-90 225.7 163.3)">GND</text>
<text x="103.4" y="195.2">GND</text>
</g>
<g font-size="1.8" fill="#a90000">
<text x="33.9" y="22.6">A4_B9</text>
<text x="100.1" y="23.6" transform="rotate(-90 100.1 23.6)">1</text>
<text x="173.7" y="22.3" transform="rotate(-90 173.7 22.3)">1</text>
<text x="191.5" y="22.3" transform="rotate(-90 191.5 22.3)">1</text>
<text x="35.6" y="27.7">A5</text>
<text x="173.7" y="29.9" transform="rotate(-90 173.7 29.9)">2</text>
<text x="191.5" y="29.9" transform="rotate(-90 191.5 29.9)">2</text>
<text x="35.5" y="30.2">B5</text>
<text x="35.6" y="35.3">A7</text>
<text x="100.1" y="31.2" transform="rotate(-90 100.1 31.2)">2</text>
<text x="35.5" y="37.8">B7</text>
<text x="35.6" y="40.4">A6</text>
<text x="35.5" y="42.9">B6</text>
<text x="78" y="70.9">1</text>
<text x="85.7" y="70.9">2</text>
<text x="35.5" y="81">B8</text>
<text x="35.6" y="78.5">A8</text>
<text x="114" y="83.3" transform="rotate(-90 114 83.3)">1</text>
<text x="238.5" y="78.2" transform="rotate(-90 238.5 78.2)">1</text>
<text x="256.3" y="78.2" transform="rotate(-90 256.3 78.2)">1</text>
<text x="16.3" y="87.7" transform="rotate(-90 16.3 87.7)">S1</text>
<text x="23.9" y="89.9" transform="rotate(-90 23.9 89.9)">A1_B12</text>
<text x="238.5" y="85.8" transform="rotate(-90 238.5 85.8)">2</text>
<text x="256.3" y="85.8" transform="rotate(-90 256.3 85.8)">2</text>
<text x="39.9" y="93.7">1</text>
<text x="80.6" y="93.7">6</text>
<text x="114" y="90.9" transform="rotate(-90 114 90.9)">2</text>
<text x="198.7" y="95">3</text>
<text x="213.1" y="92.1" transform="rotate(-90 213.1 92.1)">2</text>
<text x="226" y="95">25</text>
<text x="39.9" y="96.3">2</text>
<text x="39.9" y="98.8">3</text>
<text x="80.6" y="98.8">4</text>
<text x="80.6" y="96.3">5</text>
<text x="185.2" y="101" transform="rotate(-90 185.2 101)">1</text>
<text x="198.7" y="100.1">4</text>
<text x="226" y="100.1">24</text>
<text x="226" y="97.5">35</text>
<text x="198.7" y="102.6">5</text>
<text x="226" y="105.2">26</text>
<text x="226" y="107.7">29</text>
<text x="226" y="102.6">34</text>
<text x="185.2" y="108.7" transform="rotate(-90 185.2 108.7)">2</text>
<text x="226" y="110.2">14</text>
<text x="226" y="112.8">16</text>
<text x="226" y="115.3">13</text>
<text x="226" y="117.9">23</text>
<text x="198.1" y="125.5">21</text>
<text x="226" y="120.4">27</text>
<text x="226" y="122.9">28</text>
<text x="226" y="125.5">30</text>
<text x="198.1" y="130.6">17</text>
<text x="198.1" y="128">22</text>
<text x="226" y="128">31</text>
<text x="226" y="130.6">33</text>
<text x="198.1" y="133.1">18</text>
<text x="198.1" y="135.6">20</text>
<text x="226" y="133.1">36</text>
<text x="226" y="135.6">37</text>
<text x="198.1" y="138.2">19</text>
<text x="226" y="138.2">10</text>
<text x="226" y="140.7">11</text>
<text x="226" y="143.3">12</text>
<text x="226.6" y="145.8">8</text>
<text x="226.6" y="148.3">9</text>
<text x="226.6" y="150.9">6</text>
<text x="226.6" y="153.4">7</text>
<text x="213.1" y="160.7" transform="rotate(-90 213.1 160.7)">1</text>
</g>
<g font-size="1.4" fill="#a90000">
<text x="155.6" y="35.3">6</text>
<text x="155.6" y="37.8">5</text>
<text x="120" y="45.5">3</text>
<text x="120" y="42.9">8</text>
<text x="155.1" y="45.5">19</text>
<text x="155.1" y="42.9">21</text>
<text x="75.6" y="48">1</text>
<text x="75.6" y="53.1">2</text>
<text x="88.3" y="48">6</text>
<text x="88.3" y="53.1">5</text>
<text x="120" y="48">4</text>
<text x="120" y="53.1">7</text>
<text x="120" y="50.5">9</text>
<text x="155.1" y="50.5">18</text>
<text x="155.1" y="53.1">20</text>
<text x="155.1" y="48">23</text>
<text x="75.6" y="58.2">3</text>
<text x="88.3" y="58.2">4</text>
<text x="119.6" y="58.2">22</text>
<text x="155.1" y="58.2">15</text>
<text x="155.1" y="55.6">17</text>
<text x="119.6" y="60.7">24</text>
<text x="120" y="65.8">1</text>
<text x="155.1" y="63.2">11</text>
<text x="155.1" y="65.8">12</text>
<text x="155.1" y="68.3">13</text>
<text x="155.1" y="70.9">14</text>
<text x="119.6" y="73.4">16</text>
<text x="155.1" y="75.9">25</text>
<text x="155.6" y="75.9">2</text>
<text x="73.8" y="136.9">30</text>
<text x="99.7" y="136.9">1</text>
<text x="73.8" y="139.4">16</text>
<text x="73.8" y="144.5">17</text>
<text x="73.8" y="147.1">18</text>
<text x="99.2" y="144.5">12</text>
<text x="99.2" y="147.1">13</text>
<text x="99.7" y="152.1">6</text>
<text x="99.7" y="154.7">7</text>
<text x="74.3" y="159.8">4</text>
<text x="99.2" y="159.8">14</text>
<text x="73.8" y="167.4">27</text>
<text x="74.3" y="162.3">5</text>
<text x="74.3" y="164.8">8</text>
<text x="99.2" y="162.3">15</text>
<text x="99.2" y="164.8">23</text>
<text x="99.2" y="167.4">24</text>
<text x="73.8" y="172.5">26</text>
<text x="73.8" y="169.9">28</text>
<text x="99.2" y="172.5">21</text>
<text x="99.2" y="169.9">25</text>
<text x="74.3" y="175">3</text>
<text x="74.3" y="177.5">9</text>
<text x="99.2" y="177.5">20</text>
<text x="99.2" y="175">22</text>
<text x="73.8" y="180.1">10</text>
<text x="73.8" y="182.6">11</text>
<text x="99.2" y="180.1">19</text>
<text x="99.2" y="187.7">29</text>
<text x="99.7" y="187.7">2</text>
</g>
<g font-size="1.4" fill="#006464">
<text x="149.5" y="36.3">VDD</text>
<text x="150" y="38.8">VIO</text>
<text x="124.2" y="46.5">D+</text>
<text x="124.2" y="43.9">VBUS</text>
<text x="149.6" y="46.5">RTS</text>
<text x="149.6" y="43.9">TXD</text>
<text x="124.2" y="49">D-</text>
<text x="124.2" y="51.5">~{RST}</text>
<text x="149.6" y="49">DTR</text>
<text x="149.6" y="51.5">CTS</text>
<text x="124.2" y="59.2">DSR</text>
<text x="124.2" y="54.1">REGIN</text>
<text x="145.4" y="59.2">~{SUSPEND}</text>
<text x="145.4" y="56.6">SUSPEND</text>
<text x="149.4" y="54.1">RXD</text>
<text x="124.2" y="61.7">DCD</text>
<text x="147.4" y="64.2">GPIO.3</text>
<text x="124.2" y="66.8">RI</text>
<text x="147.4" y="66.8">GPIO.2</text>
<text x="147.4" y="69.3">GPIO.1</text>
<text x="147.4" y="71.9">GPIO.0</text>
<text x="124.2" y="74.4">VPP</text>
<text x="149.3" y="76.9">GND</text>
<text x="78.5" y="137.9">VIN</text>
<text x="93.7" y="137.9">3V3</text>
<text x="78.5" y="140.4">EN</text>
<text x="78.5" y="145.5">VP</text>
<text x="78.5" y="148.1">VN</text>
<text x="93.6" y="145.5">RX0</text>
<text x="93.8" y="148.1">TX0</text>
<text x="93.6" y="153.1">RX2</text>
<text x="93.8" y="155.7">TX2</text>
<text x="78.5" y="160.8">D2</text>
<text x="93.6" y="160.8">D22</text>
<text x="78.5" y="163.3">D4</text>
<text x="78.5" y="165.8">D5</text>
<text x="93.6" y="163.3">D23</text>
<text x="93.6" y="165.8">D25</text>
<text x="78.5" y="173.5">D14</text>
<text x="78.5" y="168.4">D12</text>
<text x="78.5" y="170.9">D13</text>
<text x="93.6" y="173.5">D32</text>
<text x="93.6" y="168.4">D26</text>
<text x="93.6" y="170.9">D27</text>
<text x="78.5" y="176">D15</text>
<text x="78.5" y="178.5">D18</text>
<text x="93.6" y="178.5">D35</text>
<text x="93.6" y="176">D33</text>
<text x="78.5" y="181.1">D19</text>
<text x="78.5" y="183.6">D21</text>
<text x="93.6" y="181.1">D34</text>
<text x="93.4" y="188.7">GND</text>
</g>
</svg>
